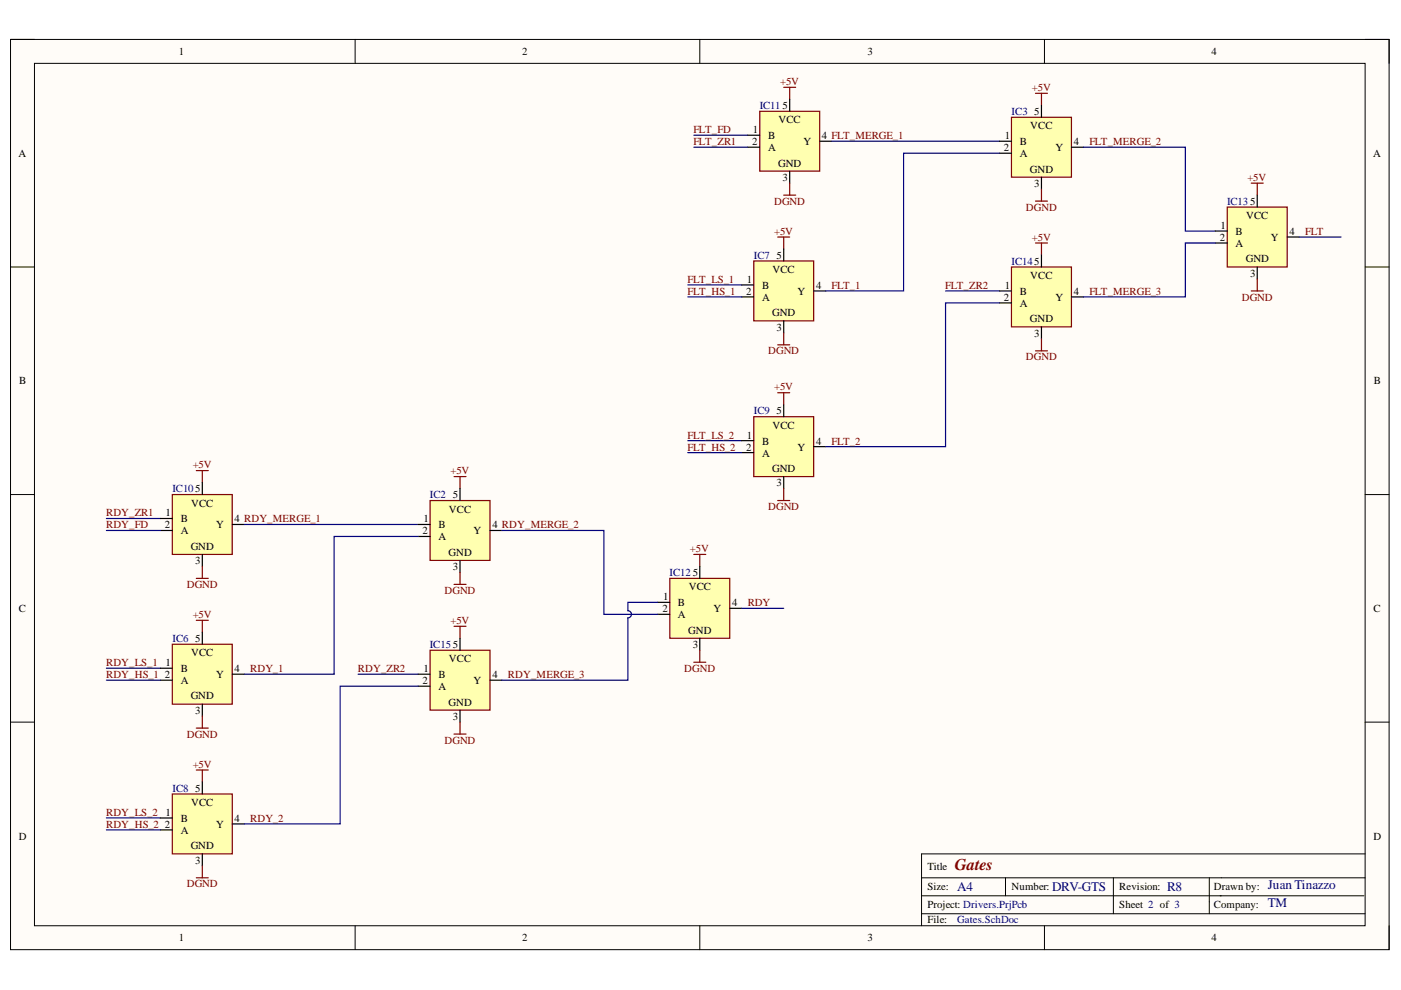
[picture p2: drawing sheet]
<svg xmlns="http://www.w3.org/2000/svg" width="297mm" height="210mm" viewBox="0 0 297 210" stroke-linecap="round" stroke-linejoin="round" font-family="sans-serif">
<path d="M2.2 8.4h292.3v193h-292.3z" fill-rule="evenodd" fill="#fffcf8"/>
<path d="M2.2 8.4h292.3v193h-292.3z" fill="none" stroke="#000" stroke-width=".21"/>
<path d="M7.3 13.4h282.1v182.9h-282.1z" fill-rule="evenodd" fill="#fffcf8"/>
<g fill="none" stroke="#000" stroke-width=".21">
<path d="M2.2 8.4h5.1M7.3 13.4h282.1v182.9h-282.1zM75.3 8.4v5M148.4 8.4v5M221.4 8.4v5M289.4 8.4h5.1v5M2.2 56.6h5.1M289.4 56.6h5.1M2.2 104.9h5.1M289.4 104.9h5.1M2.2 153.1h5.1M289.4 153.1h5.1"/>
<path d="M75.3 196.3v5.1M148.4 196.3v5.1M195.4 186.1h94M195.4 189.9h93.8M195.4 193.7h94M213.2 186.1v3.8M221.4 196.3v5.1M236.1 186.1v7.6M256.4 186.1v7.6M289.4 181h-94v15.3M294.5 196.3v5.1"/>
</g>
<path d="M166.2 18.5h2.5M167.4 18.5v2.6M219.5 19.8h2.6M220.8 19.8v2.5" fill="none" stroke="#800000" stroke-width=".25"/>
<path d="M147.1 28.7h11.4" fill="none" stroke="#000080" stroke-width=".25"/>
<path d="M161.1 23.6h12.7v12.7h-12.7z" fill-rule="evenodd" fill="#ffffb0"/>
<path d="M161.1 23.6h12.7v12.7h-12.7z" fill="none" stroke="#800000" stroke-width=".25"/>
<path d="M158.5 28.7h2.6M158.5 31.2h2.6M167.4 21.1v2.5M167.4 36.3v2.5M173.8 29.9h2.5" fill="none" stroke="#000" stroke-width=".25"/>
<path d="M176.3 29.9h35.6" fill="none" stroke="#000080" stroke-width=".25"/>
<path d="M214.5 24.9h12.7v12.7h-12.7z" fill-rule="evenodd" fill="#ffffb0"/>
<path d="M167.4 38.8v2.6M214.5 24.9h12.7v12.7h-12.7zM265.3 38.8h2.5M266.6 38.8v2.6M166.2 41.4h2.5M219.5 42.6h2.6M220.8 40.1v2.5" fill="none" stroke="#800000" stroke-width=".25"/>
<path d="M211.9 29.9h2.6M211.9 32.5h2.6M220.8 22.3v2.6M220.8 37.6v2.5M227.2 31.2h2.5" fill="none" stroke="#000" stroke-width=".25"/>
<path d="M147.1 31.2h11.4M229.7 31.2h21.6v17.8h6.4" fill="none" stroke="#000080" stroke-width=".25"/>
<path d="M260.2 43.9h12.7v12.7h-12.7z" fill-rule="evenodd" fill="#ffffb0"/>
<path d="M164.9 50.3h2.5M166.2 50.3v2.5M219.5 51.5h2.6M220.8 51.5v2.6M260.2 43.9h12.7v12.7h-12.7zM266.6 59.1v2.6M265.3 61.7h2.5" fill="none" stroke="#800000" stroke-width=".25"/>
<path d="M257.7 49h2.5M257.7 51.5h2.5M266.6 41.4v2.5M266.6 56.6v2.5M272.9 50.3h2.6" fill="none" stroke="#000" stroke-width=".25"/>
<path d="M275.5 50.3h8.8M145.8 60.4h11.5" fill="none" stroke="#000080" stroke-width=".25"/>
<path d="M159.8 55.3h12.7v12.7h-12.7z" fill-rule="evenodd" fill="#ffffb0"/>
<path d="M159.8 55.3h12.7v12.7h-12.7z" fill="none" stroke="#800000" stroke-width=".25"/>
<path d="M166.2 52.8v2.5M157.3 60.4h2.5M157.3 63h2.5M166.2 68v2.6M172.5 61.7h2.6" fill="none" stroke="#000" stroke-width=".25"/>
<path d="M211.9 32.5h-20.3v29.2h-16.5M200.5 61.7h11.4" fill="none" stroke="#000080" stroke-width=".25"/>
<path d="M214.5 56.6h12.7v12.7h-12.7z" fill-rule="evenodd" fill="#ffffb0"/>
<path d="M214.5 56.6h12.7v12.7h-12.7zM164.9 73.1h2.5M166.2 70.6v2.5M219.5 74.4h2.6M220.8 71.8v2.6M164.9 83.3h2.5M166.2 83.3v2.5" fill="none" stroke="#800000" stroke-width=".25"/>
<path d="M220.8 54.1v2.5M211.9 61.7h2.6M211.9 64.2h2.6M220.8 69.3v2.5M227.2 63h2.5" fill="none" stroke="#000" stroke-width=".25"/>
<path d="M257.7 51.5h-6.4v11.5h-21.6M145.8 63h11.5M145.8 93.4h11.5" fill="none" stroke="#000080" stroke-width=".25"/>
<path d="M159.8 88.3h12.7v12.7h-12.7z" fill-rule="evenodd" fill="#ffffb0"/>
<path d="M41.6 99.8h2.6M42.9 99.8v2.5M159.8 88.3h12.7v12.7h-12.7zM96.3 101h2.5M97.5 101v2.6M164.9 106.1h2.5M166.2 103.6v2.5" fill="none" stroke="#800000" stroke-width=".25"/>
<path d="M157.3 93.4h2.5M157.3 96h2.5M166.2 85.8v2.5M172.5 94.7h2.6M166.2 101v2.6" fill="none" stroke="#000" stroke-width=".25"/>
<path d="M211.9 64.2h-11.4v30.5h-25.4M145.8 96h11.5M22.6 109.9h11.4" fill="none" stroke="#000080" stroke-width=".25"/>
<path d="M36.5 104.9h12.7v12.7h-12.7z" fill-rule="evenodd" fill="#ffffb0"/>
<path d="M36.5 104.9h12.7v12.7h-12.7z" fill="none" stroke="#800000" stroke-width=".25"/>
<path d="M34 109.9h2.5M34 112.5h2.5M42.9 102.3v2.6M42.9 117.6v2.5M49.2 111.2h2.6" fill="none" stroke="#000" stroke-width=".25"/>
<path d="M51.8 111.2h36.8" fill="none" stroke="#000080" stroke-width=".25"/>
<path d="M91.2 106.1h12.7v12.7h-12.7z" fill-rule="evenodd" fill="#ffffb0"/>
<path d="M91.2 106.1h12.7v12.7h-12.7zM147.1 117.6h2.5M148.4 117.6v2.5M41.6 122.6h2.6M42.9 120.1v2.5M96.3 123.9h2.5M97.5 121.4v2.5" fill="none" stroke="#800000" stroke-width=".25"/>
<path d="M88.6 111.2h2.6M88.6 113.7h2.6M97.5 103.6v2.5M97.5 118.8v2.6M103.9 112.5h2.5" fill="none" stroke="#000" stroke-width=".25"/>
<path d="M22.6 112.5h11.4" fill="none" stroke="#000080" stroke-width=".25"/>
<path d="M142 122.6h12.7v12.7h-12.7z" fill-rule="evenodd" fill="#ffffb0"/>
<path d="M41.6 131.5h2.6M42.9 131.5v2.6M96.3 132.8h2.5M97.5 132.8v2.5M142 122.6h12.7v12.7h-12.7zM148.4 137.9v2.5M147.1 140.4h2.5" fill="none" stroke="#800000" stroke-width=".25"/>
<path d="M139.5 127.7h2.5M139.5 130.2h2.5M148.4 120.1v2.5M148.4 135.3v2.6M154.7 129h2.6" fill="none" stroke="#000" stroke-width=".25"/>
<path d="M106.4 112.5h21.6v17.7h11.5M157.3 129h8.9M22.6 141.7h11.4" fill="none" stroke="#000080" stroke-width=".25"/>
<path d="M36.5 136.6h12.7v12.7h-12.7z" fill-rule="evenodd" fill="#ffffb0"/>
<path d="M36.5 136.6h12.7v12.7h-12.7z" fill="none" stroke="#800000" stroke-width=".25"/>
<path d="M42.9 134.1v2.5M34 141.7h2.5M34 144.2h2.5M42.9 149.3v2.5M49.2 142.9h2.6" fill="none" stroke="#000" stroke-width=".25"/>
<path d="M88.6 113.7h-17.8v29.2h-19M75.9 142.9h12.7" fill="none" stroke="#000080" stroke-width=".25"/>
<path d="M91.2 137.9h12.7v12.7h-12.7z" fill-rule="evenodd" fill="#ffffb0"/>
<path d="M91.2 137.9h12.7v12.7h-12.7zM41.6 154.4h2.6M42.9 151.8v2.6M96.3 155.6h2.5M97.5 153.1v2.5M41.6 163.3h2.6M42.9 163.3v2.5" fill="none" stroke="#800000" stroke-width=".25"/>
<path d="M97.5 135.3v2.6M88.6 142.9h2.6M88.6 145.5h2.6M97.5 150.6v2.5M103.9 144.2h2.5" fill="none" stroke="#000" stroke-width=".25"/>
<path d="M139.5 127.7h-6.4v1.8a.76 .76 0 0 1 .8 .8 .76 .76 0 0 1-.8 .7v13.2h-26.7M22.6 144.2h11.4M22.6 173.4h11.4" fill="none" stroke="#000080" stroke-width=".25"/>
<path d="M36.5 168.3h12.7v12.7h-12.7z" fill-rule="evenodd" fill="#ffffb0"/>
<path d="M36.5 168.3h12.7v12.7h-12.7zM41.6 186.1h2.6M42.9 183.6v2.5" fill="none" stroke="#800000" stroke-width=".25"/>
<path d="M34 173.4h2.5M34 176h2.5M42.9 165.8v2.5M49.2 174.7h2.6M42.9 181v2.6" fill="none" stroke="#000" stroke-width=".25"/>
<path d="M88.6 145.5h-16.5v29.2h-20.3M22.6 176h11.4" fill="none" stroke="#000080" stroke-width=".25"/>
<text font-size="3.5" fill="#800000" x="202.5" y="184.4">Gates</text>
<g font-size="2.8" fill="#000080">
<text x="203" y="188.8">A4</text>
<text x="223.1" y="188.8">DRV-GTS</text>
<text x="247.5" y="188.8">R8</text>
<text x="268.8" y="188.6">JuanTinazzo</text>
<text x="268.8" y="192.4">TM</text>
</g>
<g font-size="2.3">
<text x="37.9" y="11.7">1</text>
<text x="110.7" y="11.7">2</text>
<text x="183.9" y="11.7">3</text>
<text x="256.8" y="11.7">4</text>
<text x="159.6" y="28.2">1</text>
<text x="162.9" y="29.5">B</text>
<text x="165.1" y="26.1">VCC</text>
<text x="174.3" y="29.5">4 FLT_MERGE_1</text>
<text x="213" y="29.5">1</text>
<text x="218.4" y="27.4">VCC</text>
<text x="219.3" y="24.3">5</text>
<text x="3.9" y="33.3">A</text>
<text x="159.5" y="30.8">2</text>
<text x="162.9" y="32">A</text>
<text x="165" y="35.3">GND</text>
<text x="170.4" y="30.8">Y</text>
<text x="212.9" y="32">2</text>
<text x="216.2" y="30.8">B</text>
<text x="216.2" y="33.3">A</text>
<text x="223.8" y="32">Y</text>
<text x="227.7" y="30.8">4</text>
<text x="291.1" y="33.3">A</text>
<text x="165.9" y="38.4">3</text>
<text x="218.4" y="36.6">GND</text>
<text x="219.3" y="39.6">3</text>
<text x="264.2" y="46.5">VCC</text>
<text x="258.6" y="51.1">2</text>
<text x="258.8" y="48.5">1</text>
<text x="261.9" y="49.8">B</text>
<text x="261.9" y="52.3">A</text>
<text x="269.5" y="51.1">Y</text>
<text x="273.4" y="49.8">4</text>
<text x="158.4" y="59.9">1</text>
<text x="163.8" y="57.9">VCC</text>
<text x="164.6" y="54.9">5</text>
<text x="218.4" y="59.2">VCC</text>
<text x="264.1" y="55.6">GND</text>
<text x="265.1" y="58.7">3</text>
<text x="158.2" y="62.5">2</text>
<text x="161.6" y="61.2">B</text>
<text x="161.6" y="63.7">A</text>
<text x="169.1" y="62.5">Y</text>
<text x="173" y="61.2">4</text>
<text x="212.9" y="63.7">2</text>
<text x="213" y="61.2">1</text>
<text x="216.2" y="62.5">B</text>
<text x="216.2" y="65">A</text>
<text x="223.8" y="63.7">Y</text>
<text x="227.7" y="62.5">4</text>
<text x="163.7" y="67">GND</text>
<text x="164.6" y="70.1">3</text>
<text x="218.4" y="68.3">GND</text>
<text x="219.3" y="71.3">3</text>
<text x="4.1" y="81.5">B</text>
<text x="291.3" y="81.5">B</text>
<text x="164.6" y="87.8">5</text>
<text x="158.2" y="95.5">2</text>
<text x="158.4" y="93">1</text>
<text x="161.6" y="94.3">B</text>
<text x="163.8" y="91">VCC</text>
<text x="169.1" y="95.5">Y</text>
<text x="173" y="94.3">4</text>
<text x="161.6" y="96.8">A</text>
<text x="163.7" y="100.1">GND</text>
<text x="40.5" y="107.4">VCC</text>
<text x="96" y="105.7">5</text>
<text x="164.6" y="103.1">3</text>
<text x="34.9" y="112">2</text>
<text x="35.1" y="109.5">1</text>
<text x="38.3" y="110.7">B</text>
<text x="38.3" y="113.3">A</text>
<text x="45.9" y="112">Y</text>
<text x="49.7" y="110.7">4 RDY_MERGE_1</text>
<text x="89.6" y="113.3">2</text>
<text x="89.8" y="110.7">1</text>
<text x="93" y="112">B</text>
<text x="95.2" y="108.7">VCC</text>
<text x="100.4" y="113.3">Y</text>
<text x="104.4" y="112">4 RDY_MERGE_2</text>
<text x="40.4" y="116.6">GND</text>
<text x="41.4" y="119.6">3</text>
<text x="93" y="114.5">A</text>
<text x="95.1" y="117.8">GND</text>
<text x="96" y="120.9">3</text>
<text x="146" y="125.2">VCC</text>
<text x="4" y="129.8">C</text>
<text x="140.4" y="129.8">2</text>
<text x="140.6" y="127.2">1</text>
<text x="143.7" y="128.5">B</text>
<text x="143.7" y="131">A</text>
<text x="151.3" y="129.8">Y</text>
<text x="155.2" y="128.5">4</text>
<text x="291.2" y="129.8">C</text>
<text x="41.4" y="136.1">5</text>
<text x="145.9" y="134.3">GND</text>
<text x="146.9" y="137.4">3</text>
<text x="34.9" y="143.7">2</text>
<text x="35.1" y="141.2">1</text>
<text x="38.3" y="142.4">B</text>
<text x="40.5" y="139.1">VCC</text>
<text x="45.9" y="143.7">Y</text>
<text x="49.7" y="142.4">4</text>
<text x="89.8" y="142.4">1</text>
<text x="93" y="143.7">B</text>
<text x="95.2" y="140.4">VCC</text>
<text x="104.4" y="143.7">4</text>
<text x="38.3" y="145">A</text>
<text x="40.4" y="148.3">GND</text>
<text x="89.6" y="145">2</text>
<text x="93" y="146.2">A</text>
<text x="95.1" y="149.6">GND</text>
<text x="100.4" y="145">Y</text>
<text x="41.4" y="151.4">3</text>
<text x="96" y="152.7">3</text>
<text x="41.4" y="167.9">5</text>
<text x="35.1" y="173">1</text>
<text x="40.5" y="170.9">VCC</text>
<text x="4" y="178">D</text>
<text x="34.9" y="175.5">2</text>
<text x="38.3" y="174.2">B</text>
<text x="38.3" y="176.8">A</text>
<text x="45.9" y="175.5">Y</text>
<text x="49.7" y="174.2">4</text>
<text x="291.2" y="178">D</text>
<text x="40.4" y="180.1">GND</text>
<text x="41.4" y="183.1">3</text>
<text x="196.6" y="184.4">Title</text>
<text x="196.6" y="188.7">Size:</text>
<text x="214.5" y="188.7">Number:</text>
<text x="237.3" y="188.7">Revision:</text>
<text x="257.4" y="188.7">Drawn by:</text>
<text x="196.6" y="192.5">Project: Drivers.PrjPcb</text>
<text x="196.6" y="195.8">File:</text>
<text x="237.3" y="192.5">Sheet 2 of 3</text>
<text x="257.4" y="192.5">Company:</text>
<text x="37.9" y="199.6">1</text>
<text x="110.7" y="199.6">2</text>
<text x="183.9" y="199.6">3</text>
<text x="256.8" y="199.6">4</text>
</g>
<g font-size="2.3" fill="#000080">
<text x="161.1" y="23.1">IC115</text>
<text x="214.5" y="24.3">IC3</text>
<text x="260.1" y="43.5">IC135</text>
<text x="159.8" y="54.9">IC7</text>
<text x="214.5" y="56.1">IC145</text>
<text x="159.8" y="87.8">IC9</text>
<text x="36.5" y="104.4">IC105</text>
<text x="91.1" y="105.7">IC2</text>
<text x="142" y="122.1">IC125</text>
<text x="36.5" y="136.1">IC6</text>
<text x="91.1" y="137.4">IC155</text>
<text x="36.5" y="167.9">IC8</text>
<text x="203" y="195.8">Gates.SchDoc</text>
</g>
<g font-size="2.3" fill="#800000">
<text x="165.4" y="18">+5V</text>
<text x="218.8" y="19.3">+5V</text>
<text x="147" y="28.2">FLT_FD</text>
<text x="147" y="30.8">FLT_ZR1</text>
<text x="231" y="30.8">FLT_MERGE_2</text>
<text x="264.5" y="38.4">+5V</text>
<text x="164.1" y="43.5">DGND</text>
<text x="217.5" y="44.7">DGND</text>
<text x="164.1" y="49.8">+5V</text>
<text x="218.8" y="51.1">+5V</text>
<text x="276.7" y="49.8">FLT</text>
<text x="145.8" y="59.9">FLT_LS_1</text>
<text x="145.8" y="62.5">FLT_HS_1</text>
<text x="176.3" y="61.2">FLT_1</text>
<text x="200.4" y="61.2">FLT_ZR2</text>
<text x="231" y="62.5">FLT_MERGE_3</text>
<text x="263.3" y="63.7">DGND</text>
<text x="162.9" y="75.2">DGND</text>
<text x="217.5" y="76.4">DGND</text>
<text x="164.1" y="82.8">+5V</text>
<text x="145.8" y="93">FLT_LS_2</text>
<text x="145.8" y="95.5">FLT_HS_2</text>
<text x="176.3" y="94.3">FLT_2</text>
<text x="40.9" y="99.3">+5V</text>
<text x="95.5" y="100.6">+5V</text>
<text x="22.5" y="109.5">RDY_ZR1</text>
<text x="22.5" y="112">RDY_FD</text>
<text x="162.9" y="108.2">DGND</text>
<text x="146.3" y="117.1">+5V</text>
<text x="39.6" y="124.7">DGND</text>
<text x="94.2" y="126">DGND</text>
<text x="40.9" y="131">+5V</text>
<text x="158.5" y="128.5">RDY</text>
<text x="95.5" y="132.3">+5V</text>
<text x="22.5" y="141.2">RDY_LS_1</text>
<text x="22.5" y="143.7">RDY_HS_1</text>
<text x="53" y="142.4">RDY_1</text>
<text x="75.9" y="142.4">RDY_ZR2</text>
<text x="107.7" y="143.7">RDY_MERGE_3</text>
<text x="145.1" y="142.4">DGND</text>
<text x="39.6" y="156.5">DGND</text>
<text x="94.2" y="157.7">DGND</text>
<text x="40.9" y="162.8">+5V</text>
<text x="22.5" y="173">RDY_LS_2</text>
<text x="22.5" y="175.5">RDY_HS_2</text>
<text x="53" y="174.2">RDY_2</text>
<text x="39.6" y="188.2">DGND</text>
</g>
</svg>
